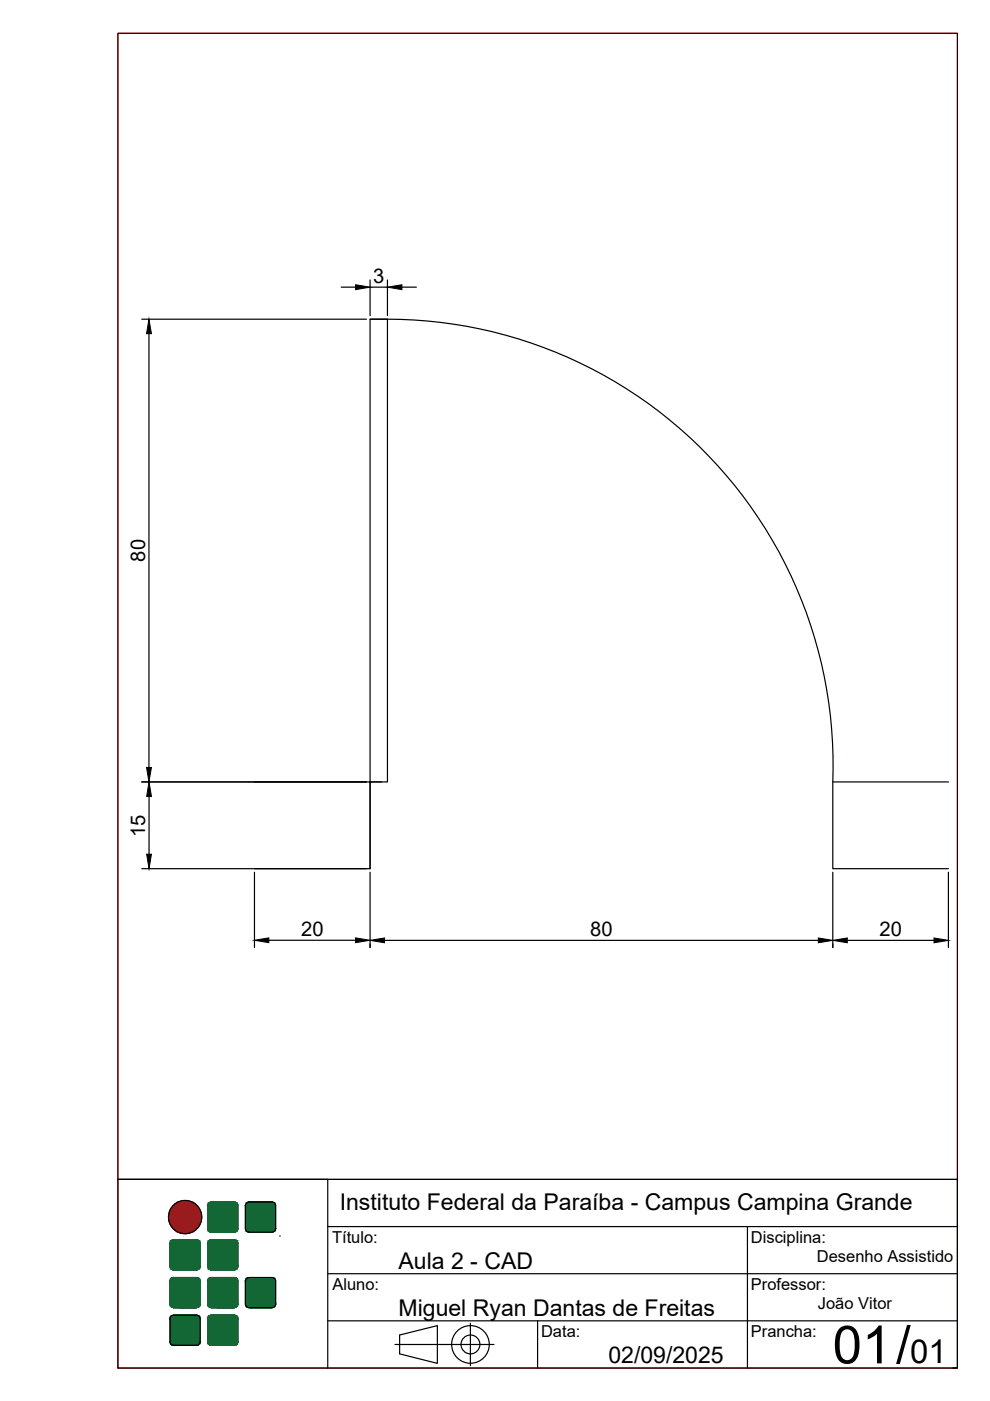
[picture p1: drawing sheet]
<svg xmlns="http://www.w3.org/2000/svg" width="210mm" height="297mm" viewBox="0 0 210 297" stroke-linecap="round" stroke-linejoin="round" font-family="sans-serif">
<!-- layer: 0 -->
<g fill="none" stroke="#000" stroke-width=".25">
<path d="M78.5 59.4v7.5M82.1 59.4v7.5M30.1 67.7h47.6M31.6 70.7v92M72.3 60.9h3.1M78.5 67.7h3.6v98.1h-3.6zM78.5 67.7a94.6 94.6 0 0 1 98.1 98.1v18.4h24.5M78.5 60.9h3.6M85.2 60.9h3.1M30.1 165.8h47.6M31.6 168.9v12.2M54 165.8h24.5v18.4"/>
<path d="M78.5 165.8h2.4M78.5 165.8v18.4M176.6 165.8h24.5M30.1 184.2h48.4M54 184.9v16M57 199.4h18.4M78.5 184.9v16M81.5 199.4h92M176.6 184.9v16M179.6 199.4h18.4M201.1 184.9v16"/>
</g>
<path d="M31.6 67.7l.5 3h-1zM75.4 60.4l3.1 .5-3.1 .5zM82.1 60.9l3.1-.5v1zM31.1 162.7h1l-.5 3.1zM31.6 165.8l.5 3.1h-1zM31.1 181.1h1l-.5 3.1zM54 199.4l3-.6v1.1zM75.4 198.8l3.1 .6-3.1 .5zM78.5 199.4l3-.5v1zM173.5 198.9l3.1 .5-3.1 .5zM176.6 199.4l3-.5v1zM198 198.9l3.1 .5-3.1 .5z" fill="#000" stroke="#000" stroke-width=".21"/>
<!-- layer: Bordas -->
<path d="M25 7.1h178v283h-178z" fill="none" stroke="#f00" stroke-width=".25"/>
<!-- layer: 02_Legenda -->
<g fill="none" stroke="#000" stroke-width=".25">
<path d="M25 250h178v40.1h-178zM25 250h44.5v40.1M49.6 254.9h-4.8a.79 .79 0 0 0-.8 .7v4.8a.79 .79 0 0 0 .8 .8M49.6 254.9a.79 .79 0 0 1 .8 .7v4.8a.79 .79 0 0 1-.8 .8M57.6 254.9h-4.8a.79 .79 0 0 0-.8 .7v4.8a.83 .83 0 0 0 .8 .8M57.6 254.9a.79 .79 0 0 1 .8 .7v4.8a.79 .79 0 0 1-.8 .8M36 279.6v4.8a.79 .79 0 0 0 .8 .8h4.8M36.8 269.2h4.8M36.8 277.2h4.8M36.8 278.9h4.8M36.8 278.8a.79 .79 0 0 0-.8 .8M41.6 262.9h-4.8a.79 .79 0 0 0-.8 .7v4.8a.79 .79 0 0 0 .8 .8"/>
<path d="M41.6 270.9h-4.8a.79 .79 0 0 0-.8 .7v4.8a.79 .79 0 0 0 .8 .8M41.6 262.9a.79 .79 0 0 1 .8 .7v4.8a.79 .79 0 0 1-.8 .8M41.6 270.9a.79 .79 0 0 1 .8 .7v4.8a.79 .79 0 0 1-.8 .8M41.6 278.8a.79 .79 0 0 1 .8 .8M42.4 279.6v4.8a.79 .79 0 0 1-.8 .8M44 279.6v4.8a.79 .79 0 0 0 .8 .8h4.8M44.8 261.2h4.8M44.8 269.2h4.8M44.8 277.2h4.8M44.8 278.9h4.8M44.8 278.8a.79 .79 0 0 0-.8 .8M49.6 262.9h-4.8a.79 .79 0 0 0-.8 .7v4.8a.79 .79 0 0 0 .8 .8"/>
<path d="M49.6 270.9h-4.8a.79 .79 0 0 0-.8 .7v4.8a.79 .79 0 0 0 .8 .8M49.6 262.9a.79 .79 0 0 1 .8 .7v4.8a.79 .79 0 0 1-.8 .8M49.6 270.9a.79 .79 0 0 1 .8 .7v4.8a.79 .79 0 0 1-.8 .8M49.6 278.8a.79 .79 0 0 1 .8 .8M50.4 279.6v4.8a.79 .79 0 0 1-.8 .8M52.8 261.2h4.8M52.8 277.2h4.8M57.6 270.9h-4.8a.79 .79 0 0 0-.8 .7v4.8a.83 .83 0 0 0 .8 .8M57.6 270.9a.79 .79 0 0 1 .8 .7v4.8a.79 .79 0 0 1-.8 .8M69.5 260.1h133.5M69.5 270.1h133.5M158.5 260.1v30"/>
<path d="M69.5 280h133.5M83.7 285.1h21M84.7 283l8-1.9v8l-8-2.1zM99.7 280.6v8.9M114 280v10.1M202 290.1h1"/>
<circle cx="39.3" cy="258" r="3.5"/>
<circle cx="99.7" cy="285" r="4"/>
<circle cx="99.7" cy="285" r="2"/>
</g>
<path d="M59.2 262.1h.1" fill="none" stroke="#000" stroke-width=".21"/>
<g fill="#136734" stroke="#136734" stroke-width=".21">
<path d="M52.8 254.9h5zM52.7 254.9h5.1z"/>
<path d="M44.8 254.9h5zM44.7 254.9h5.1z"/>
<path d="M52.7 254.9h5.2zM52.6 254.9h5.3z"/>
<path d="M44.7 254.9h5.2zM44.6 254.9h5.3z"/>
<path d="M52.6 254.9l5.4 .1zM52.4 255h5.6z"/>
<path d="M44.6 254.9l5.4 .1zM44.4 255h5.6z"/>
<path d="M52.4 255h5.7zM52.3 255h5.8z"/>
<path d="M44.4 255h5.7zM44.3 255h5.8z"/>
<path d="M52.3 255l6 .1zM52.2 255.1h6.1z"/>
<path d="M44.3 255l5.9 .1zM44.2 255.1h6z"/>
<path d="M52.2 255.1l6.1 .2v-.2zM52.2 255.1l6.1 .2h-6.1z"/>
<path d="M44.2 255.1l6.1 .2-.1-.2zM44.2 255.1l6.1 .2h-6.1z"/>
<path d="M52.2 255.3l6.2 .1-.1-.1zM52.2 255.3l6.2 .1h-6.3z"/>
<path d="M44.2 255.3l6.2 .1-.1-.1zM44.2 255.3l6.2 .1h-6.3z"/>
<path d="M52.1 255.4l6.3 .1v-.1zM52.1 255.4l6.3 .1h-6.4z"/>
<path d="M44.1 255.4l6.3 .1v-.1zM44.1 255.4l6.3 .1h-6.4z"/>
<path d="M52 255.5l6.4 .2v-.2zM52 255.5l6.4 .2h-6.4z"/>
<path d="M44 255.5l6.4 .2v-.2zM44 255.5l6.4 .2h-6.4z"/>
<path d="M52 255.7l6.4 4.7v-4.7zM52 255.7l6.4 4.7h-6.4z"/>
<path d="M44 255.7l6.4 4.7v-4.7zM44 255.7l6.4 4.7h-6.4z"/>
<path d="M52 260.4l6.4 .2v-.2zM52 260.4l6.4 .2h-6.4z"/>
<path d="M44 260.4l6.4 .2v-.2zM44 260.4l6.4 .2h-6.4z"/>
<path d="M52 260.6l6.4 .1v-.1zM52 260.6l6.4 .1h-6.3z"/>
<path d="M44 260.6l6.4 .1v-.1zM44 260.6l6.4 .1h-6.3z"/>
<path d="M52.1 260.7l6.2 .1 .1-.1zM52.1 260.7l6.2 .1h-6.1z"/>
<path d="M44.1 260.7l6.2 .1 .1-.1zM44.1 260.7l6.2 .1h-6.1z"/>
<path d="M52.2 260.8l6.1 .2v-.2zM52.2 260.8l6.1 .2h-6.1z"/>
<path d="M44.2 260.8l6 .2 .1-.2zM44.2 260.8l6 .2h-6z"/>
<path d="M52.2 261h6.1zM52.2 261l5.9 .1z"/>
<path d="M44.2 261h6zM44.2 261l5.9 .1z"/>
<path d="M52.3 261.1h5.8zM52.3 261.1h5.7z"/>
<path d="M44.3 261.1h5.8zM44.3 261.1h5.7z"/>
<path d="M52.4 261.1h5.6zM52.4 261.1l5.5 .1z"/>
<path d="M44.4 261.1h5.6zM44.4 261.1l5.5 .1z"/>
<path d="M52.6 261.2h5.3zM52.6 261.2h5.2z"/>
<path d="M44.6 261.2h5.3zM44.6 261.2h5.2z"/>
<path d="M52.7 261.2h5.1zM52.7 261.2h4.9z"/>
<path d="M44.7 261.2h5.1zM44.7 261.2h4.9z"/>
<path d="M44.8 262.9h5zM44.7 262.9h5.1z"/>
<path d="M36.8 262.9h5zM36.7 262.9h5.1z"/>
<path d="M44.7 262.9h5.3zM44.5 262.9h5.5z"/>
<path d="M36.7 262.9h5.3zM36.5 262.9h5.5z"/>
<path d="M44.5 262.9l5.6 .1zM44.4 263h5.7z"/>
<path d="M36.5 262.9l5.6 .1zM36.4 263h5.7z"/>
<path d="M44.4 263l5.8 .1zM44.3 263.1h5.9z"/>
<path d="M36.4 263l5.8 .1zM36.3 263.1h5.9z"/>
<path d="M44.3 263.1l6 .1-.1-.1zM44.3 263.1l6 .1h-6.1z"/>
<path d="M36.3 263.1l6 .1-.1-.1zM36.3 263.1l6 .1h-6.1z"/>
<path d="M44.2 263.2l6.2 .1-.1-.1zM44.2 263.2l6.2 .1h-6.3z"/>
<path d="M36.2 263.2l6.2 .1-.1-.1zM36.2 263.2l6.2 .1h-6.3z"/>
<path d="M44.1 263.3l6.3 .2v-.2zM44.1 263.3l6.3 .2h-6.4z"/>
<path d="M36.1 263.3l6.3 .2v-.2zM36.1 263.3l6.3 .2h-6.4z"/>
<path d="M44 263.5l6.4 .2v-.2zM44 263.5l6.4 .2h-6.4z"/>
<path d="M36 263.5l6.4 .2v-.2zM36 263.5l6.4 .2h-6.4z"/>
<path d="M44 263.7l6.4 4.7v-4.7zM44 263.7l6.4 4.7h-6.4z"/>
<path d="M36 263.7l6.4 4.7v-4.7zM36 263.7l6.4 4.7h-6.4z"/>
<path d="M44 268.4l6.4 .2v-.2zM44 268.4l6.4 .2h-6.4z"/>
<path d="M36 268.4l6.4 .2v-.2zM36 268.4l6.4 .2h-6.4z"/>
<path d="M44 268.6l6.4 .1v-.1zM44 268.6l6.4 .1h-6.3z"/>
<path d="M36 268.6l6.4 .1v-.1zM36 268.6l6.4 .1h-6.3z"/>
<path d="M44.1 268.7l6.2 .1 .1-.1zM44.1 268.7l6.2 .1h-6.1z"/>
<path d="M36.1 268.7l6.2 .1 .1-.1zM36.1 268.7l6.2 .1h-6.1z"/>
<path d="M44.2 268.8l6 .2 .1-.2zM44.2 268.8l6 .2h-6z"/>
<path d="M36.2 268.8l6 .2 .1-.2zM36.2 268.8l6 .2h-6z"/>
<path d="M44.2 269h6zM44.2 269l5.9 .1z"/>
<path d="M36.2 269h6zM36.2 269l5.9 .1z"/>
<path d="M44.3 269.1h5.8zM44.3 269.1h5.7z"/>
<path d="M36.3 269.1h5.8zM36.3 269.1h5.7z"/>
<path d="M44.4 269.1h5.6zM44.4 269.1l5.5 .1z"/>
<path d="M36.4 269.1h5.6zM36.4 269.1l5.5 .1z"/>
<path d="M44.6 269.2h5.3zM44.6 269.2h5.2z"/>
<path d="M36.6 269.2h5.3zM36.6 269.2h5.2z"/>
<path d="M44.7 269.2h5.1zM44.7 269.2h4.9z"/>
<path d="M36.7 269.2h5.1zM36.7 269.2h4.9z"/>
<path d="M52.8 270.9h5zM52.7 270.9h5.1z"/>
<path d="M44.8 270.9h5zM44.7 270.9h5.1z"/>
<path d="M36.8 270.9h5zM36.7 270.9h5.1z"/>
<path d="M52.7 270.9h5.2zM52.6 270.9h5.3z"/>
<path d="M44.7 270.9h5.2zM44.6 270.9h5.3z"/>
<path d="M36.7 270.9h5.2zM36.6 270.9h5.3z"/>
<path d="M52.6 270.9l5.4 .1zM52.4 271h5.6z"/>
<path d="M44.6 270.9l5.4 .1zM44.4 271h5.6z"/>
<path d="M36.6 270.9l5.4 .1zM36.4 271h5.6z"/>
<path d="M52.4 271h5.7zM52.3 271h5.8z"/>
<path d="M44.4 271h5.7zM44.3 271h5.8z"/>
<path d="M36.4 271h5.7zM36.3 271h5.8z"/>
<path d="M52.3 271l6 .1zM52.2 271.1h6.1z"/>
<path d="M44.3 271l5.9 .1zM44.2 271.1h6z"/>
<path d="M36.3 271l5.9 .1zM36.2 271.1h6z"/>
<path d="M52.2 271.1l6.1 .2v-.2zM52.2 271.1l6.1 .2h-6.1z"/>
<path d="M44.2 271.1l6.1 .2-.1-.2zM44.2 271.1l6.1 .2h-6.1z"/>
<path d="M36.2 271.1l6.1 .2-.1-.2zM36.2 271.1l6.1 .2h-6.1z"/>
<path d="M52.2 271.3l6.2 .1-.1-.1zM52.2 271.3l6.2 .1h-6.3z"/>
<path d="M44.2 271.3l6.2 .1-.1-.1zM44.2 271.3l6.2 .1h-6.3z"/>
<path d="M36.2 271.3l6.2 .1-.1-.1zM36.2 271.3l6.2 .1h-6.3z"/>
<path d="M52.1 271.4l6.3 .1v-.1zM52.1 271.4l6.3 .1h-6.4z"/>
<path d="M44.1 271.4l6.3 .1v-.1zM44.1 271.4l6.3 .1h-6.4z"/>
<path d="M36.1 271.4l6.3 .1v-.1zM36.1 271.4l6.3 .1h-6.4z"/>
<path d="M52 271.5l6.4 .2v-.2zM52 271.5l6.4 .2h-6.4z"/>
<path d="M44 271.5l6.4 .2v-.2zM44 271.5l6.4 .2h-6.4z"/>
<path d="M36 271.5l6.4 .2v-.2zM36 271.5l6.4 .2h-6.4z"/>
<path d="M52 271.7l6.4 4.7v-4.7zM52 271.7l6.4 4.7h-6.4z"/>
<path d="M44 271.7l6.4 4.7v-4.7zM44 271.7l6.4 4.7h-6.4z"/>
<path d="M36 271.7l6.4 4.7v-4.7zM36 271.7l6.4 4.7h-6.4z"/>
<path d="M52 276.4l6.4 .2v-.2zM52 276.4l6.4 .2h-6.4z"/>
<path d="M44 276.4l6.4 .2v-.2zM44 276.4l6.4 .2h-6.4z"/>
<path d="M36 276.4l6.4 .2v-.2zM36 276.4l6.4 .2h-6.4z"/>
<path d="M52 276.6h6.4zM52 276.6h6.4z"/>
<path d="M44 276.6h6.4zM44 276.6h6.4z"/>
<path d="M36 276.6h6.4zM36 276.6h6.4z"/>
<path d="M52 276.6h6.4zM52 276.6l6.4 .1z"/>
<path d="M44 276.6h6.4zM44 276.6l6.4 .1z"/>
<path d="M36 276.6h6.4zM36 276.6l6.4 .1z"/>
<path d="M52.1 276.7l6.3 .1zM52.1 276.7l6.3 .1z"/>
<path d="M44.1 276.7l6.3 .1zM44.1 276.7l6.3 .1z"/>
<path d="M36.1 276.7h6.3zM36.1 276.7l6.3 .1z"/>
<path d="M52.1 276.8h6.3zM52.1 276.8h6.2z"/>
<path d="M44.1 276.8h6.3zM44.1 276.8h6.2z"/>
<path d="M36.1 276.8h6.3zM36.1 276.8h6.2z"/>
<path d="M52.2 276.8h6.1zM52.2 276.8l6.1 .1z"/>
<path d="M44.2 276.8h6.1zM44.2 276.8l6.1 .1z"/>
<path d="M36.2 276.8h6.1zM36.2 276.8l6.1 .1z"/>
<path d="M52.2 276.9h6.1zM52.2 276.9l6.1 .1z"/>
<path d="M44.2 276.9h6.1zM44.2 276.9l6 .1z"/>
<path d="M36.2 276.9h6.1zM36.2 276.9l6 .1z"/>
<path d="M52.2 277h6.1zM52.2 277h6z"/>
<path d="M44.2 277h6zM44.2 277h6z"/>
<path d="M36.2 277h6zM36.2 277h6z"/>
<path d="M52.3 277h5.9zM52.3 277l5.8 .1z"/>
<path d="M44.3 277h5.9zM44.3 277l5.8 .1z"/>
<path d="M36.3 277h5.9zM36.3 277l5.8 .1z"/>
<path d="M52.3 277.1h5.8zM52.3 277.1h5.8z"/>
<path d="M44.3 277.1h5.8zM44.3 277.1h5.8z"/>
<path d="M36.3 277.1h5.8zM36.3 277.1h5.8z"/>
<path d="M52.4 277.1h5.7zM52.4 277.1h5.6z"/>
<path d="M44.4 277.1h5.7zM44.4 277.1h5.6z"/>
<path d="M36.4 277.1h5.7zM36.4 277.1h5.6z"/>
<path d="M52.4 277.1h5.6zM52.4 277.1l5.6 .1z"/>
<path d="M44.4 277.1h5.6zM44.4 277.1l5.6 .1z"/>
<path d="M36.4 277.1h5.6zM36.4 277.1l5.6 .1z"/>
<path d="M52.5 277.2h5.5zM52.5 277.2h5.4z"/>
<path d="M44.5 277.2h5.5zM44.5 277.2h5.4z"/>
<path d="M36.5 277.2h5.5zM36.5 277.2h5.4z"/>
<path d="M52.6 277.2h5.3zM52.6 277.2h5.2z"/>
<path d="M44.6 277.2h5.3zM44.6 277.2h5.2z"/>
<path d="M36.6 277.2h5.3zM36.6 277.2h5.2z"/>
<path d="M52.7 277.2h5.1zM52.7 277.2h5.1z"/>
<path d="M44.7 277.2h5.1zM44.7 277.2h5.1z"/>
<path d="M36.7 277.2h5.1zM36.7 277.2h5.1z"/>
<path d="M52.7 277.2h5.1zM52.7 277.2h4.9z"/>
<path d="M44.7 277.2h5.1zM44.7 277.2h4.9z"/>
<path d="M36.7 277.2h5.1zM36.7 277.2h4.9z"/>
<path d="M44.8 278.9h5zM44.7 278.9h5.1z"/>
<path d="M36.8 278.9h5zM36.7 278.9h5.1z"/>
<path d="M44.7 278.9h5.1zM44.7 278.9h5.1z"/>
<path d="M36.7 278.9h5.1zM36.7 278.9h5.1z"/>
<path d="M44.7 278.9h5.2zM44.6 278.9h5.3z"/>
<path d="M36.7 278.9h5.2zM36.6 278.9h5.3z"/>
<path d="M44.6 278.9h5.3zM44.5 278.9h5.4z"/>
<path d="M36.6 278.9h5.3zM36.5 278.9h5.4z"/>
<path d="M44.5 278.9l5.5 .1zM44.4 279h5.6z"/>
<path d="M36.5 278.9l5.5 .1zM36.4 279h5.6z"/>
<path d="M44.4 279h5.7zM44.4 279h5.7z"/>
<path d="M36.4 279h5.7zM36.4 279h5.7z"/>
<path d="M44.4 279h5.7zM44.4 279h5.7z"/>
<path d="M36.4 279h5.7zM36.3 279h5.8z"/>
<path d="M44.3 279l5.9 .1zM44.3 279.1h5.9z"/>
<path d="M36.3 279l5.9 .1zM36.3 279l5.9 .1z"/>
<path d="M44.3 279.1h5.9zM44.3 279.1h5.9z"/>
<path d="M36.3 279.1h5.9zM36.3 279.1h5.9z"/>
<path d="M44.2 279.1l6.1 .1zM44.2 279.1l6.1 .1z"/>
<path d="M36.2 279.1l6.1 .1zM36.2 279.1l6.1 .1z"/>
<path d="M44.2 279.2l6.1 .1zM44.2 279.2l6.1 .1z"/>
<path d="M36.2 279.2l6.1 .1zM36.2 279.2l6.1 .1z"/>
<path d="M44.2 279.3h6.2zM44.2 279.3h6.2z"/>
<path d="M36.2 279.3h6.2zM36.2 279.3h6.2z"/>
<path d="M44.1 279.3l6.3 .1zM44.1 279.3l6.3 .1z"/>
<path d="M36.1 279.3l6.3 .1zM36.1 279.3l6.3 .1z"/>
<path d="M44.1 279.4l6.3 .1zM44.1 279.4l6.3 .1h-6.4z"/>
<path d="M36.1 279.4l6.3 .1zM36.1 279.4l6.3 .1h-6.4z"/>
<path d="M44 279.5h6.4zM44 279.5h6.4z"/>
<path d="M36 279.5h6.4zM36 279.5h6.4z"/>
<path d="M44 279.5l6.4 .1v-.1zM44 279.5l6.4 .1h-6.4z"/>
<path d="M36 279.5l6.4 .1v-.1zM36 279.5l6.4 .1h-6.4z"/>
<path d="M44 279.6l6.4 4.8v-4.8zM44 279.6l6.4 4.8h-6.4z"/>
<path d="M36 279.6l6.4 4.8v-4.8zM36 279.6l6.4 4.8h-6.4z"/>
<path d="M44 284.4l6.4 .2v-.2zM44 284.4l6.4 .2h-6.4z"/>
<path d="M36 284.4l6.4 .2v-.2zM36 284.4l6.4 .2h-6.4z"/>
<path d="M44 284.6h6.4zM44 284.6h6.4z"/>
<path d="M36 284.6h6.4zM36 284.6h6.4z"/>
<path d="M44 284.6h6.4zM44 284.6l6.4 .1z"/>
<path d="M36 284.6h6.4zM36 284.6l6.4 .1z"/>
<path d="M44.1 284.7l6.3 .1zM44.1 284.7l6.3 .1z"/>
<path d="M36.1 284.7h6.3zM36.1 284.7l6.3 .1z"/>
<path d="M44.1 284.8h6.3zM44.1 284.8h6.2z"/>
<path d="M36.1 284.8h6.3zM36.1 284.8h6.2z"/>
<path d="M44.2 284.8h6.1zM44.2 284.8l6.1 .1z"/>
<path d="M36.2 284.8h6.1zM36.2 284.8l6.1 .1z"/>
<path d="M44.2 284.9h6.1zM44.2 284.9l6 .1z"/>
<path d="M36.2 284.9h6.1zM36.2 284.9l6 .1z"/>
<path d="M44.2 285h6zM44.2 285h6z"/>
<path d="M36.2 285h6zM36.2 285h6z"/>
<path d="M44.3 285h5.9zM44.3 285l5.8 .1z"/>
<path d="M36.3 285h5.9zM36.3 285l5.8 .1z"/>
<path d="M44.3 285.1h5.8zM44.3 285.1h5.8z"/>
<path d="M36.3 285.1h5.8zM36.3 285.1h5.8z"/>
<path d="M44.4 285.1h5.7zM44.4 285.1h5.6z"/>
<path d="M36.4 285.1h5.7zM36.4 285.1h5.6z"/>
<path d="M44.4 285.1h5.6zM44.4 285.1l5.6 .1z"/>
<path d="M36.4 285.1h5.6zM36.4 285.1l5.6 .1z"/>
<path d="M44.5 285.2h5.5zM44.5 285.2h5.4z"/>
<path d="M36.5 285.2h5.5zM36.5 285.2h5.4z"/>
<path d="M44.6 285.2h5.3zM44.6 285.2h5.2z"/>
<path d="M36.6 285.2h5.3zM36.6 285.2h5.2z"/>
<path d="M44.7 285.2h5.1zM44.7 285.2h5.1z"/>
<path d="M36.7 285.2h5.1zM36.7 285.2h5.1z"/>
<path d="M44.7 285.2h5.1zM44.7 285.2h4.9z"/>
<path d="M36.7 285.2h5.1zM36.7 285.2h4.9z"/>
</g>
<g fill="#991b1e" stroke="#991b1e" stroke-width=".21">
<path d="M39 254.5l1 .1zM38.5 254.6h1.5z"/>
<path d="M38.5 254.6l2 .2-.5-.2zM38 254.8l.5-.2 2 .2z"/>
<path d="M38 254.8l3 .2-.5-.2zM37.5 255l.5-.2 3 .2z"/>
<path d="M37.5 255l3.9 .3-.4-.3zM37 255.3l.5-.3 3.9 .3z"/>
<path d="M37 255.3l4.8 .4-.4-.4zM36.7 255.7l.3-.4 4.8 .4z"/>
<path d="M36.7 255.7l5.4 .4-.3-.4zM36.7 255.7l5.4 .4h-5.8z"/>
<path d="M36.3 256.1l6.1 .4-.3-.4zM36.3 256.1l6.1 .4h-6.3z"/>
<path d="M36.1 256.5l6.5 .5-.2-.5zM36.1 256.5l6.5 .5h-6.7z"/>
<path d="M35.9 257l6.8 .5-.1-.5zM35.9 257l6.8 .5h-6.9z"/>
<path d="M35.8 257.5l7 .5-.1-.5zM35.8 257.5l7 .5h-7.1z"/>
<path d="M35.7 258l7 .6 .1-.6zM35.7 258l7 .6h-6.9z"/>
<path d="M35.8 258.6l6.8 .5 .1-.5zM35.8 258.6l6.8 .5h-6.7z"/>
<path d="M35.9 259.1l6.5 .5 .2-.5zM35.9 259.1l6.5 .5h-6.3z"/>
<path d="M36.1 259.6l6 .4 .3-.4zM36.1 259.6l6 .4h-5.8z"/>
<path d="M36.3 260l5.5 .4 .3-.4zM36.3 260l5.5 .4h-5.1z"/>
<path d="M36.7 260.4l4.7 .4 .4-.4zM36.7 260.4l4.7 .4h-4.4z"/>
<path d="M37 260.8l4 .3 .4-.3zM37 260.8l4 .3h-3.5z"/>
<path d="M37.5 261.1l3 .2 .5-.2zM37.5 261.1l3 .2h-2.5z"/>
<path d="M38 261.3l2 .2 .5-.2zM38 261.3l2 .2h-1.5z"/>
<path d="M38.5 261.5h1.5zM38.5 261.5l1 .1z"/>
</g>
<!-- layer: 0 -->
<path d="M25 7.1h178v242.9h-178z" fill="none" stroke="#000" stroke-width=".21"/>
<text font-size="11.2" x="176.6" y="289.1">01/</text>
<text font-size="7" x="193" y="289.1">01</text>
<g font-size="4.9">
<text x="72" y="256.6">Instituto Federal da Paraíba - Campus Campina Grande</text>
<text x="84.5" y="269.1">Aula 2 - CAD</text>
<text x="84.5" y="279">Miguel Ryan Dantas de Freitas</text>
<text x="129" y="289.1">02/09/2025</text>
</g>
<g font-size="4.3">
<text x="79.1" y="60.1">3</text>
<text x="30.8" y="119.1" transform="rotate(-90 30.8 119.1)">80</text>
<text x="30.8" y="177.5" transform="rotate(-90 30.8 177.5)">15</text>
<text x="63.9" y="198.5">20</text>
<text x="125.2" y="198.6">80</text>
<text x="186.5" y="198.6">20</text>
</g>
<g font-size="3.5">
<text x="70.4" y="263.6">Título:</text>
<text x="159.2" y="263.6">Disciplina:</text>
<text x="173.2" y="267.6">Desenho Assistido</text>
<text x="70.5" y="273.5">Aluno:</text>
<text x="159.2" y="273.6">Professor:</text>
<text x="173.4" y="277.5">João Vitor</text>
<text x="114.7" y="283.6">Data:</text>
<text x="159.2" y="283.6">Prancha:</text>
</g>
</svg>
